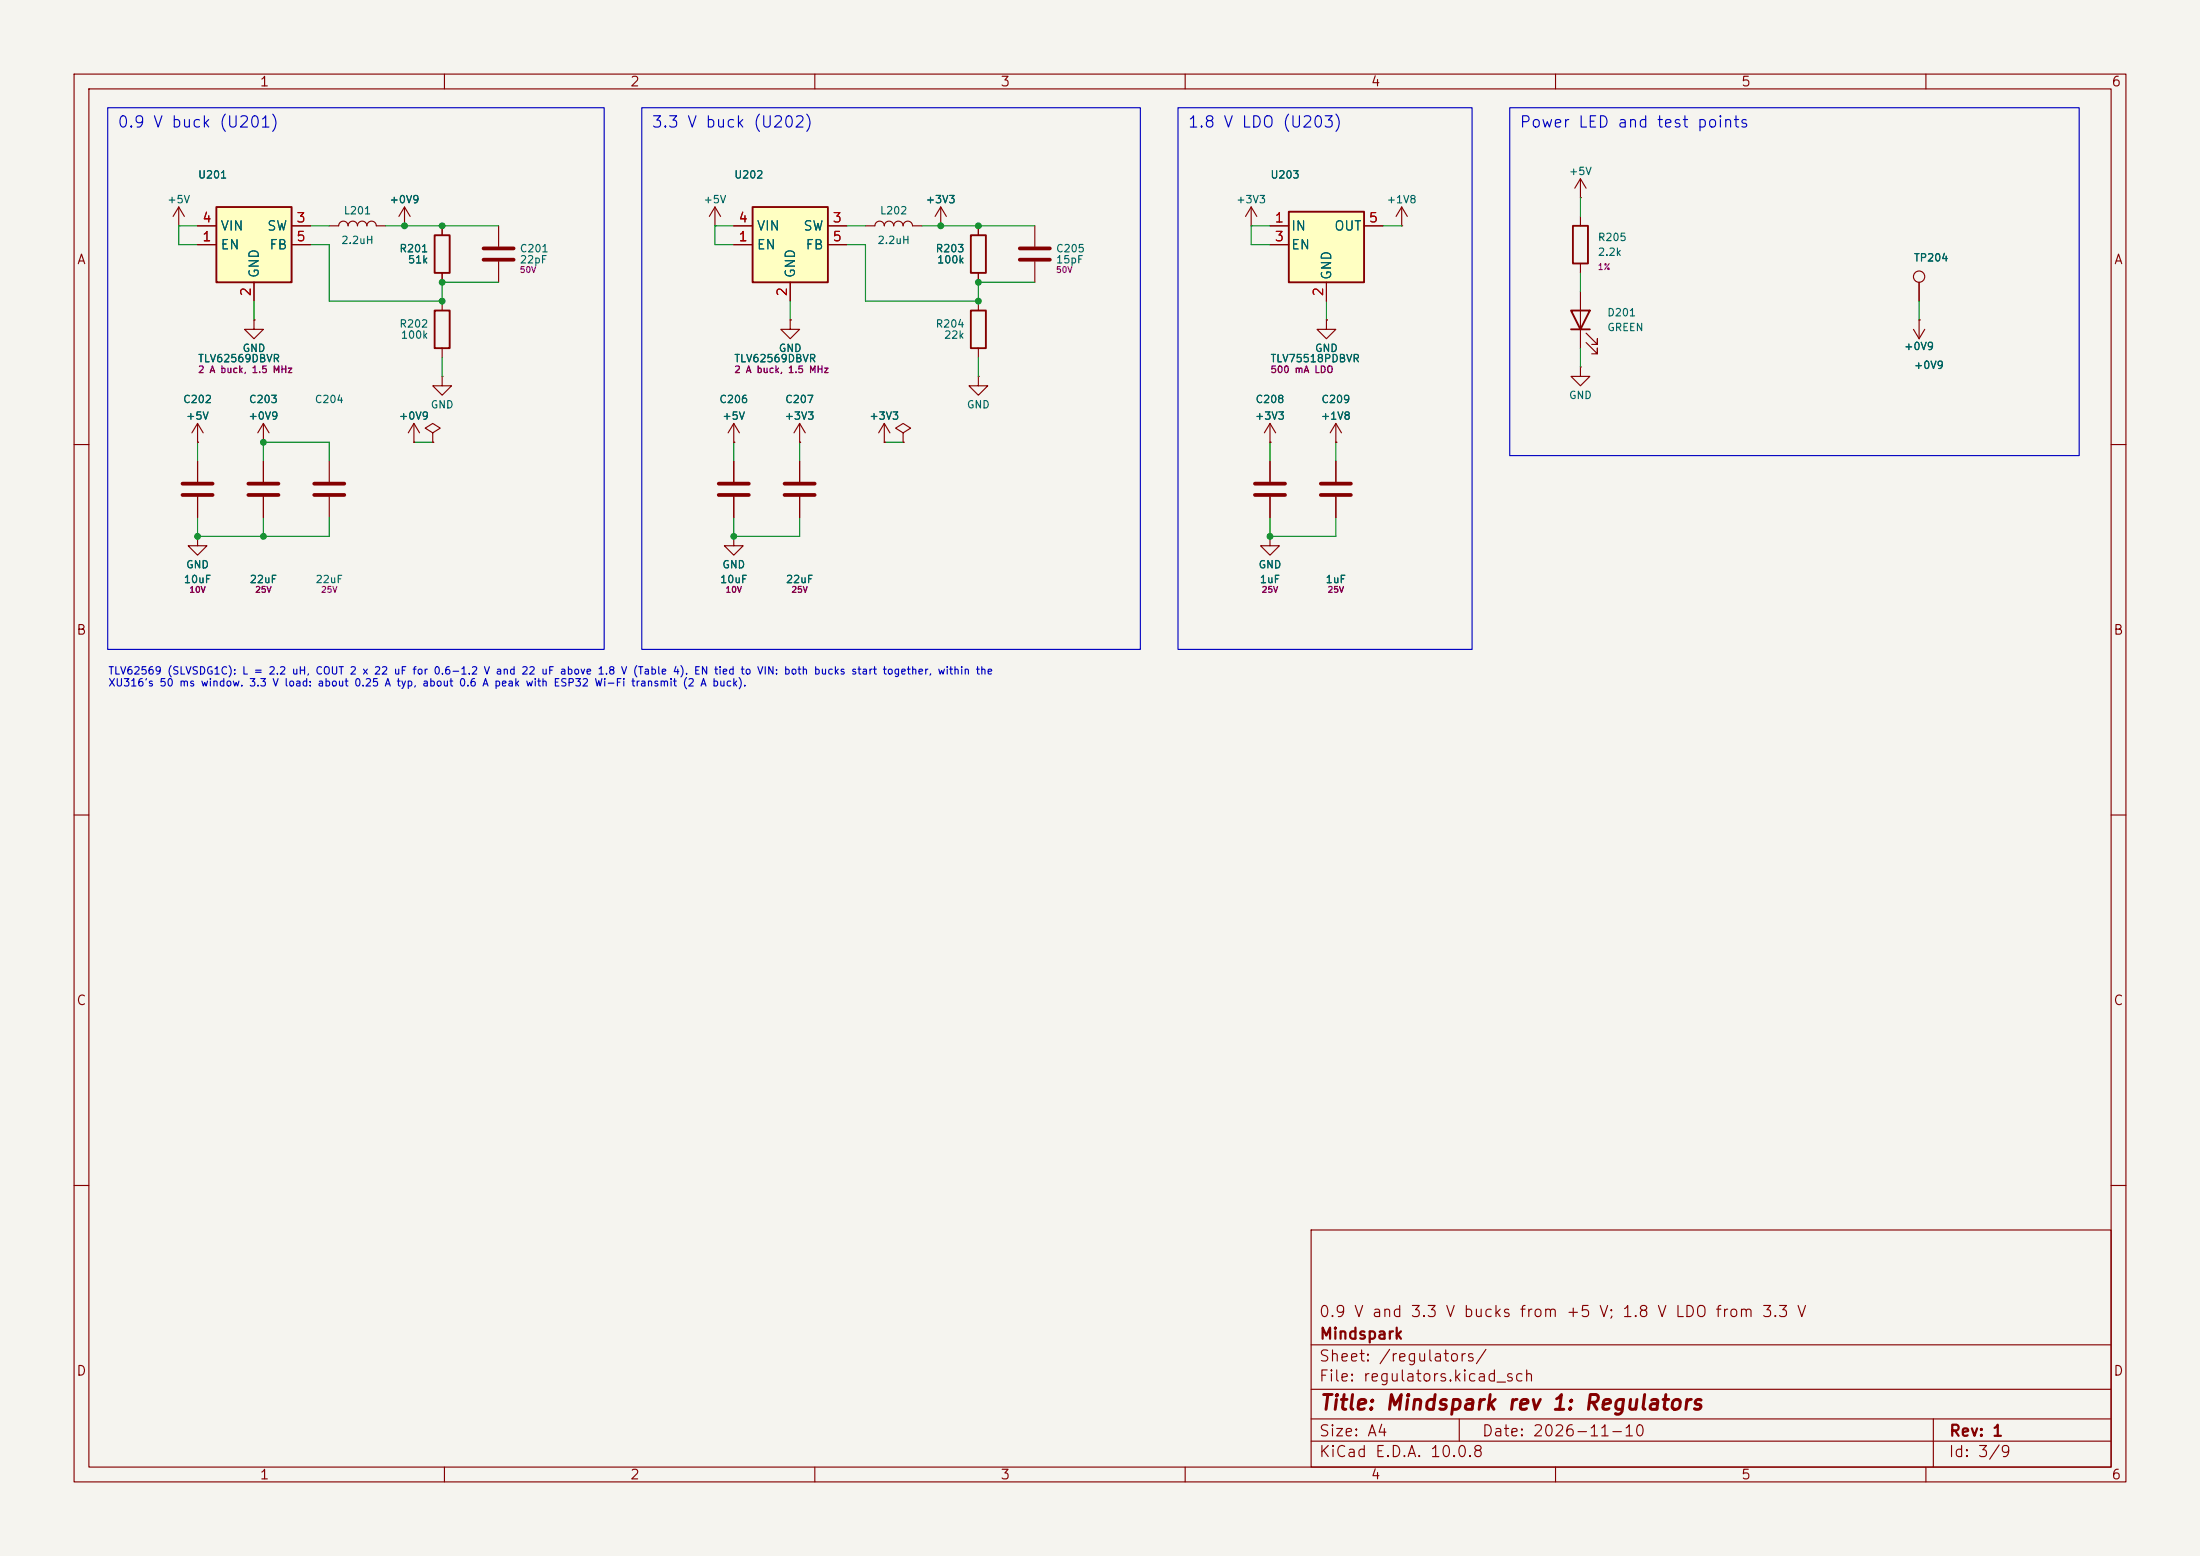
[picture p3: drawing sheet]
<svg xmlns="http://www.w3.org/2000/svg" width="297mm" height="210mm" viewBox="0 0 297 210" stroke-linecap="round" stroke-linejoin="round" font-family="sans-serif">
<path d="M0 0h297v210h-297z" fill="#f5f4ef" stroke="#f5f4ef" stroke-width=".14"/>
<g fill="none" stroke="#840000" stroke-width=".15">
<path d="M10 10h277v190h-277zM12 12h273v186h-273zM60 10v2M110 10v2M160 10v2M210 10v2M260 10v2M67.3 30.5v2.8M67.3 35.3v2.8M96.5 30.5h.1M96.5 27.9l-.7 1.3M96.5 27.9l.8 1.3"/>
<path d="M96.5 27.9v2.6M127 30.5h.1M127 27.9l-.8 1.3M127 27.9l.8 1.3M127 27.9v2.6M139.7 30.5v2.8M139.7 35.3v2.8M213.4 29.2v1.3M213.4 35.6v1.2M213.4 39.4v7.6M59.7 40.6v1.3M59.7 47v1.3"/>
<path d="M99.1 59.7h.1M99.1 57.2l-.8 1.2M99.1 57.2l.7 1.2M99.1 57.2v2.5M213.4 49.5v1.3h1.2l-1.2 1.3-1.3-1.3h1.3M213.4 49.5h.1M214.1 46.2l1.5 1.6v-.8v.8h-.7M214.1 45l1.5 1.5v-.8v.8h-.7M10 60h2M99.1 72.4v1.3h1.2l-1.2 1.2-1.3-1.2h1.3M99.1 72.4h.1M99.1 62.2v2.8"/>
<path d="M99.1 67.1v2.8M285 60h2M10 110h2M285 110h2M10 160h2M177 166h108v32h-108zM285 160h2M60 198v2M110 198v2M160 198v2M177 194.5h108M177 191.5h108"/>
<path d="M177 187.5h108M177 181.5h108M197 191.5v3M210 198v2M260 198v2M261 191.5v6.5"/>
</g>
<path d="M212.3 30.5h2.1v5.1h-2.1zM58.7 41.9h2v5.1h-2zM212.1 41.9h2.5l-1.2 2.6zM212.1 44.5h2.5" fill="none" stroke="#840000" stroke-width=".25"/>
<path d="M65.3 33.5h4M65.3 35.1h4M137.7 33.5h4M137.7 35.1h4M97 65.3h4.1M97 66.8h4.1" fill="none" stroke="#840000" stroke-width=".51"/>
<path d="M101.6 27.9h10.2v10.2h-10.2z" fill="#ffffc2"/>
<path d="M58.7 31.8h2v5h-2zM101.6 27.9h10.2v10.2h-10.2zM131.1 31.8h2v5h-2z" fill="none" stroke="#840000" stroke-width=".25"/>
<g fill="none" stroke="#840000" stroke-width=".15">
<path d="M44.4 30.5h1.3a.64 .64 0 0 1 .7-.7 .64 .64 0 0 1 .6 .7 .64 .64 0 0 1 .6-.7 .64 .64 0 0 1 .7 .7 .64 .64 0 0 1 .6-.7 .64 .64 0 0 1 .6 .7 .64 .64 0 0 1 .7-.7 .64 .64 0 0 1 .6 .7h1.3M54.6 30.5h.1M54.6 27.9l-.8 1.3M54.6 27.9l.8 1.3M54.6 27.9v2.6M59.7 30.5v1.3M59.7 36.8v1.3M99.1 33h2.5M99.1 30.5h2.5M106.7 38.1v2.5M111.8 33h2.5M111.8 30.5h2.5"/>
<path d="M116.8 30.5h1.3a.64 .64 0 0 1 .6-.7 .64 .64 0 0 1 .7 .7 .64 .64 0 0 1 .6-.7 .64 .64 0 0 1 .6 .7 .64 .64 0 0 1 .7-.7 .64 .64 0 0 1 .6 .7 .64 .64 0 0 1 .7-.7 .64 .64 0 0 1 .6 .7h1.3M132.1 30.5v1.3M132.1 36.8v1.3M189.2 30.5h.1M189.2 27.9l-.7 1.3M189.2 27.9l.8 1.3M189.2 27.9v2.6M213.4 26.7h.1M213.4 24.1l-.8 1.3M213.4 24.1l.7 1.3M213.4 24.1v2.6M59.7 50.8v1.3h1.3l-1.3 1.2-1.3-1.2h1.3"/>
<path d="M59.7 50.8h.1M180.3 59.7h.1M180.3 57.2l-.7 1.2M180.3 57.2l.8 1.2M180.3 57.2v2.5"/>
</g>
<path d="M174 28.6h10.1v9.5h-10.1z" fill="#ffffc2"/>
<path d="M174 28.6h10.1v9.5h-10.1z" fill="none" stroke="#840000" stroke-width=".25"/>
<g fill="none" stroke="#840000" stroke-width=".15">
<path d="M24.1 30.5h.1M24.1 27.9l-.7 1.3M24.1 27.9l.8 1.3M24.1 27.9v2.6M168.9 30.5h.1M168.9 27.9l-.8 1.3M168.9 27.9l.8 1.3M168.9 27.9v2.6M171.4 30.5h2.6M171.4 33h2.6M179.1 38.1v2.5M184.1 30.5h2.6"/>
<path d="M34.3 43.2v1.3h1.3l-1.3 1.2-1.3-1.2h1.3M34.3 43.2h.1M35.6 59.7h.1M35.6 57.2l-.8 1.2M35.6 57.2l.7 1.2M35.6 57.2v2.5M179.1 43.2v1.3h1.2l-1.2 1.2-1.3-1.2h1.3M179.1 43.2h.1M180.3 62.2v2.8M180.3 67.1v2.8"/>
</g>
<path d="M178.3 65.3h4.1M178.3 66.8h4.1" fill="none" stroke="#840000" stroke-width=".51"/>
<path d="M29.2 27.9h10.2v10.2h-10.2z" fill="#ffffc2"/>
<path d="M29.2 27.9h10.2v10.2h-10.2zM131.1 41.9h2v5.1h-2z" fill="none" stroke="#840000" stroke-width=".25"/>
<g fill="none" stroke="#840000" stroke-width=".15">
<path d="M26.7 33h2.5M26.7 30.5h2.5M34.3 38.1v2.5M39.4 33h2.5M39.4 30.5h2.5M54.6 30.5h.1M59.7 30.5v1.3M59.7 36.8v1.3M99.1 33h2.5M99.1 30.5h2.5M106.7 38.1v2.5M111.8 33h2.5"/>
<path d="M111.8 30.5h2.5M127 30.5h.1M132.1 30.5v1.3M132.1 36.8v1.3M171.4 33h2.6M171.4 30.5h2.6M179.1 38.1v2.5M184.1 30.5h2.6M259.1 38.1v2.5M26.7 59.7h.1M26.7 57.2l-.8 1.2M26.7 57.2l.7 1.2"/>
<path d="M26.7 57.2v2.5M34.3 43.2h.1M35.6 59.7h.1M55.9 59.7h.1M55.9 57.2l-.8 1.2M55.9 57.2l.7 1.2M55.9 57.2v2.5M58.4 58.4l1-.6-1-.6-1 .6 1 .6v1.3M58.4 59.7h.1M99.1 59.7h.1M106.7 43.2v1.3h1.2l-1.2 1.2-1.3-1.2h1.3M106.7 43.2h.1"/>
<path d="M107.9 59.7h.1M107.9 57.2v2.5M107.9 57.2l-.7 1.2M107.9 57.2l.8 1.2M119.4 59.7h.1M119.4 57.2l-.8 1.2M119.4 57.2l.7 1.2M119.4 57.2v2.5M121.9 58.4l1-.6-1-.6-1 .6 1 .6v1.3M121.9 59.7h.1M132.1 50.8v1.3h1.2l-1.2 1.2-1.3-1.2h1.3M132.1 50.8h.1"/>
<path d="M132.1 40.6v1.3M132.1 47v1.3M171.4 59.7h.1M171.4 57.2v2.5M171.4 57.2l-.7 1.2M171.4 57.2l.8 1.2M179.1 43.2h.1M180.3 59.7h.1M258.3 44.5l.8 1.2M259.1 43.2h.1M259.1 43.2v2.5M259.8 44.5l-.7 1.2"/>
<path d="M26.7 72.4v1.3h1.2l-1.2 1.2-1.3-1.2h1.3M26.7 72.4h.1M26.7 62.2v2.8M26.7 67.1v2.8M35.6 62.2v2.8M35.6 67.1v2.8M44.4 62.2v2.8M44.4 67.1v2.8M99.1 72.4h.1M99.1 62.2v2.8M99.1 67.1v2.8M107.9 62.2v2.8"/>
<path d="M107.9 67.1v2.8M171.4 72.4v1.3h1.3l-1.3 1.2-1.2-1.2h1.2M171.4 72.4h.1M171.4 62.2v2.8M171.4 67.1v2.8M180.3 62.2v2.8M180.3 67.1v2.8"/>
<circle cx="259.1" cy="37.3" r=".76"/>
</g>
<path d="M24.6 65.3h4.1M24.6 66.8h4.1M33.5 65.3h4.1M33.5 66.8h4.1M42.4 65.3h4.1M42.4 66.8h4.1M105.9 65.3h4.1M105.9 66.8h4.1M169.4 65.3h4.1M169.4 66.8h4.1" fill="none" stroke="#840000" stroke-width=".51"/>
<g fill="none" stroke="#009600" stroke-width=".15">
<path d="M26.7 30.5h-2.6v2.5h2.6M41.9 33h2.5v7.6h15.3v-2.5h7.6M41.9 30.5h2.5M52.1 30.5h15.2M99.1 30.5h-2.6v2.5h2.6M114.3 33h2.5v7.6h15.3v-2.5h7.6M114.3 30.5h2.5M124.5 30.5h15.2M171.4 30.5h-2.5v2.5h2.5M186.7 30.5h2.5M213.4 26.7v2.5M213.4 36.8v2.6"/>
<path d="M26.7 59.7v2.5M34.3 40.6v2.6M55.9 59.7h2.5M59.7 48.3v2.5M99.1 59.7v2.5M106.7 40.6v2.6M107.9 59.7v2.5M119.4 59.7h2.5M132.1 48.3v2.5M171.4 59.7v2.5M179.1 40.6v2.6M180.3 59.7v2.5"/>
<path d="M213.4 47v2.5M259.1 40.6v2.6M26.7 69.9v2.5h17.7v-2.5M35.6 62.2v-2.5h8.8v2.5M35.6 69.9v2.5M99.1 69.9v2.5h8.8v-2.5M171.4 69.9v2.5h8.9v-2.5"/>
</g>
<path d="M14.5 14.5h67.1v73.1h-67.1zM86.6 14.5h67.4v73.1h-67.4zM159 14.5h39.7v73.1h-39.7zM203.8 14.5h76.9v47h-76.9z" fill="none" stroke="#0000c2" stroke-width=".15"/>
<g fill="#009600">
<circle cx="132.1" cy="38.1" r=".46"/>
<circle cx="132.1" cy="40.6" r=".46"/>
<circle cx="99.1" cy="72.4" r=".46"/>
<circle cx="171.4" cy="72.4" r=".46"/>
<circle cx="59.7" cy="40.6" r=".46"/>
<circle cx="59.7" cy="38.1" r=".46"/>
<circle cx="59.7" cy="30.5" r=".46"/>
<circle cx="132.1" cy="30.5" r=".46"/>
<circle cx="127" cy="30.5" r=".46"/>
<circle cx="54.6" cy="30.5" r=".46"/>
<circle cx="35.6" cy="59.7" r=".46"/>
<circle cx="35.6" cy="72.4" r=".46"/>
<circle cx="26.7" cy="72.4" r=".46"/>
</g>
<text font-size="2" fill="#840000" x="178" y="190.8">Title: Mindspark rev 1: Regulators</text>
<g font-size="1.5" fill="#0000c2">
<text x="15.8" y="17.6">0.9 V buck (U201)</text>
<text x="87.9" y="17.6">3.3 V buck (U202)</text>
<text x="160.2" y="17.6">1.8 V LDO (U203)</text>
<text x="205" y="17.6">Power LED and test points</text>
</g>
<g font-size="1.5" fill="#840000">
<text x="178" y="178.1">0.9 V and 3.3 V bucks from +5 V; 1.8 V LDO from 3.3 V</text>
<text x="178" y="184.1">Sheet: /regulators/</text>
<text x="178" y="181.1">Mindspark</text>
<text x="178" y="186.8">File: regulators.kicad_sch</text>
<text x="178" y="197">KiCad E.D.A. 10.0.8</text>
<text x="178" y="194.2">Size: A4</text>
<text x="200" y="194.2">Date: 2026-11-10</text>
<text x="263" y="197">Id: 3/9</text>
<text x="263" y="194.2">Rev: 1</text>
</g>
<g font-size="1.3" fill="#840000">
<text x="35" y="12">1</text>
<text x="85" y="12">2</text>
<text x="135" y="12">3</text>
<text x="185" y="12">4</text>
<text x="235" y="12">5</text>
<text x="285" y="12">6</text>
<text x="10.3" y="36">A</text>
<text x="285.3" y="36">A</text>
<text x="10.2" y="86">B</text>
<text x="285.2" y="86">B</text>
<text x="10.2" y="136">C</text>
<text x="285.2" y="136">C</text>
<text x="10.2" y="186">D</text>
<text x="285.2" y="186">D</text>
<text x="35" y="200">1</text>
<text x="85" y="200">2</text>
<text x="135" y="200">3</text>
<text x="185" y="200">4</text>
<text x="235" y="200">5</text>
<text x="285" y="200">6</text>
</g>
<g font-size="1.3" fill="#a90000">
<text x="27.2" y="32.9">1</text>
<text x="27.2" y="30.3">4</text>
<text x="39.9" y="30.3">3</text>
<text x="39.9" y="32.9">5</text>
<text x="99.6" y="32.9">1</text>
<text x="99.6" y="30.3">4</text>
<text x="112.3" y="30.3">3</text>
<text x="112.3" y="32.9">5</text>
<text x="172" y="30.3">1</text>
<text x="172" y="32.9">3</text>
<text x="184.7" y="30.3">5</text>
<text x="34.2" y="40.1" transform="rotate(-90 34.2 40.1)">2</text>
<text x="106.5" y="40.1" transform="rotate(-90 106.5 40.1)">2</text>
<text x="178.9" y="40.1" transform="rotate(-90 178.9 40.1)">2</text>
</g>
<g font-size="1.3" fill="#006464">
<text x="29.7" y="34">EN</text>
<text x="29.7" y="31.4">VIN</text>
<text x="36" y="31.4">SW</text>
<text x="36.3" y="34">FB</text>
<text x="102.1" y="34">EN</text>
<text x="102.1" y="31.4">VIN</text>
<text x="108.4" y="31.4">SW</text>
<text x="108.7" y="34">FB</text>
<text x="174.2" y="31.4">IN</text>
<text x="174.2" y="34">EN</text>
<text x="180" y="31.4">OUT</text>
<text x="35.3" y="37.6" transform="rotate(-90 35.3 37.6)">GND</text>
<text x="107.6" y="37.6" transform="rotate(-90 107.6 37.6)">GND</text>
<text x="180" y="37.9" transform="rotate(-90 180 37.9)">GND</text>
</g>
<g font-size="1" fill="#006464">
<text x="211.7" y="23.9">+5V</text>
<text x="22.5" y="27.7">+5V</text>
<text x="26.7" y="24.3">U201</text>
<text x="46.3" y="29.2">L201</text>
<text x="52.5" y="27.7">+0V9</text>
<text x="94.9" y="27.7">+5V</text>
<text x="99" y="24.3">U202</text>
<text x="118.7" y="29.2">L202</text>
<text x="124.9" y="27.7">+3V3</text>
<text x="166.8" y="27.7">+3V3</text>
<text x="171.4" y="24.3">U203</text>
<text x="187.1" y="27.7">+1V8</text>
<text x="46" y="33.2">2.2uH</text>
<text x="53.8" y="34.3">R201</text>
<text x="55" y="35.8">51k</text>
<text x="70.1" y="34.3">C201</text>
<text x="70.1" y="35.8">22pF</text>
<text x="118.4" y="33.2">2.2uH</text>
<text x="126.2" y="34.3">R203</text>
<text x="126.4" y="35.8">100k</text>
<text x="142.5" y="34.3">C205</text>
<text x="142.5" y="35.8">15pF</text>
<text x="215.6" y="32.8">R205</text>
<text x="215.6" y="34.8">2.2k</text>
<text x="258.3" y="35.5">TP204</text>
<text x="32.7" y="47.7">GND</text>
<text x="53.8" y="44.5">R202</text>
<text x="54" y="46">100k</text>
<text x="105.1" y="47.7">GND</text>
<text x="126.2" y="44.5">R204</text>
<text x="127.4" y="46">22k</text>
<text x="177.4" y="47.7">GND</text>
<text x="216.9" y="42.9">D201</text>
<text x="216.9" y="44.9">GREEN</text>
<text x="257" y="47.5">+0V9</text>
<text x="26.7" y="49.1">TLV62569DBVR</text>
<text x="99" y="49.1">TLV62569DBVR</text>
<text x="171.4" y="49.1">TLV75518PDBVR</text>
<text x="258.3" y="50">+0V9</text>
<text x="24.6" y="54.6">C202</text>
<text x="25" y="56.9">+5V</text>
<text x="33.5" y="56.9">+0V9</text>
<text x="33.5" y="54.6">C203</text>
<text x="42.4" y="54.6">C204</text>
<text x="53.8" y="56.9">+0V9</text>
<text x="58.1" y="55.4">GND</text>
<text x="97" y="54.6">C206</text>
<text x="97.4" y="56.9">+5V</text>
<text x="105.8" y="56.9">+3V3</text>
<text x="105.9" y="54.6">C207</text>
<text x="117.3" y="56.9">+3V3</text>
<text x="130.5" y="55.4">GND</text>
<text x="169.3" y="56.9">+3V3</text>
<text x="169.4" y="54.6">C208</text>
<text x="178.2" y="56.9">+1V8</text>
<text x="178.3" y="54.6">C209</text>
<text x="211.7" y="54.1">GND</text>
<text x="25" y="77">GND</text>
<text x="97.4" y="77">GND</text>
<text x="169.8" y="77">GND</text>
<text x="24.7" y="78.9">10uF</text>
<text x="33.6" y="78.9">22uF</text>
<text x="42.5" y="78.9">22uF</text>
<text x="97.1" y="78.9">10uF</text>
<text x="106" y="78.9">22uF</text>
<text x="170" y="78.9">1uF</text>
<text x="178.9" y="78.9">1uF</text>
</g>
<g font-size="1" fill="#0000c2">
<text x="14.5" y="91.3">TLV62569 (SLVSDG1C): L = 2.2 uH, COUT 2 x 22 uF for 0.6-1.2 V and 22 uF above 1.8 V (Table 4). EN tied to VIN: both bucks start together, within the</text>
<text x="14.5" y="92.9">XU316's 50 ms window. 3.3 V load: about 0.25 A typ, about 0.6 A peak with ESP32 Wi-Fi transmit (2 A buck).</text>
</g>
<g font-size=".9" fill="#840084">
<text x="26.7" y="50.6">2 A buck, 1.5 MHz</text>
<text x="99" y="50.6">2 A buck, 1.5 MHz</text>
<text x="171.4" y="50.6">500 mA LDO</text>
</g>
<g font-size=".8" fill="#840084">
<text x="70.1" y="37">50V</text>
<text x="142.5" y="37">50V</text>
<text x="215.6" y="36.6">1%</text>
<text x="25.5" y="80.2">10V</text>
<text x="34.4" y="80.2">25V</text>
<text x="43.3" y="80.2">25V</text>
<text x="97.9" y="80.2">10V</text>
<text x="106.8" y="80.2">25V</text>
<text x="170.3" y="80.2">25V</text>
<text x="179.2" y="80.2">25V</text>
</g>
</svg>
